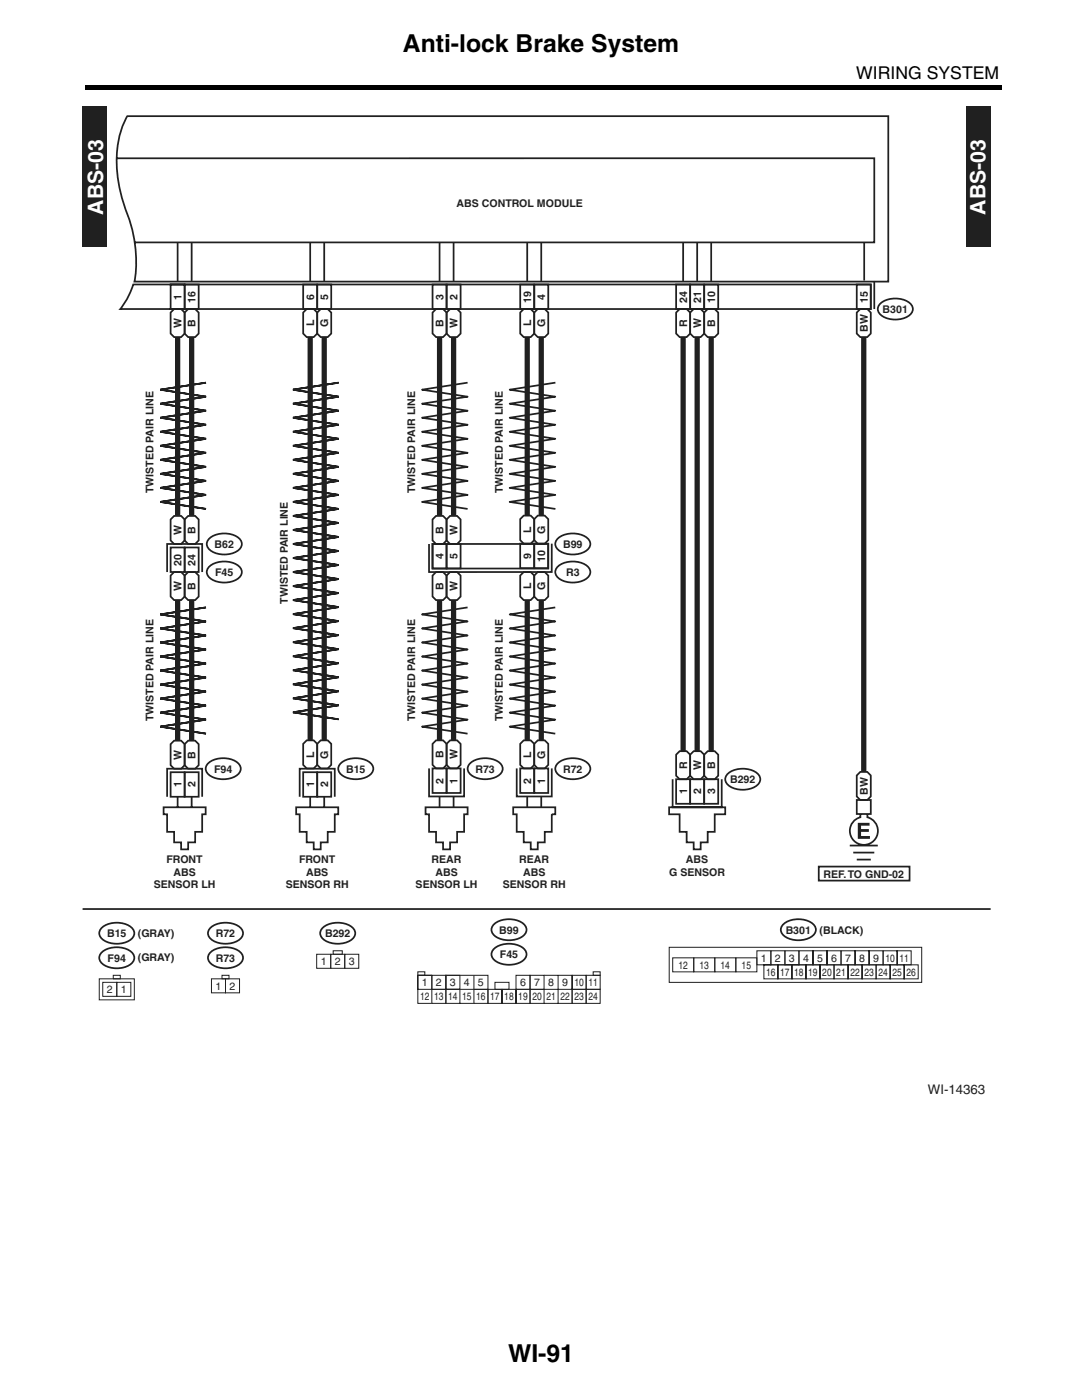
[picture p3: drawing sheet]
<svg xmlns="http://www.w3.org/2000/svg" width="216mm" height="279mm" viewBox="0 0 216 279" stroke-linecap="round" stroke-linejoin="round" font-family="sans-serif">
<path d="M17 17h183v.8h-183z" fill="#000"/>
<path d="M16.5 181.5h181.2" fill="none" stroke="#231f20" stroke-width=".35"/>
<g fill="#231f20">
<path d="M16.5 21.3h4.9v28h-4.9z"/>
<path d="M192.8 21.3h4.9v28h-4.9z"/>
</g>
<path d="M93.3 76.4l-9.1 1.4 9.1 1.4-9.1 1.4 9.1 1.4-9.1 1.4 9.1 1.4-9.1 1.4 9.1 1.4-9.1 1.4 9.1 1.4-9.1 1.4 9.1 1.4-9.1 1.4 9.1 1.4-9.1 1.4 9.1 1.4-9.1 1.4 9.1 1.4M110.8 76.4l-9.1 1.4 9.1 1.4-9.1 1.4 9.1 1.4-9.1 1.4 9.1 1.4-9.1 1.4 9.1 1.4-9.1 1.4 9.1 1.4-9.1 1.4 9.1 1.4-9.1 1.4 9.1 1.4-9.1 1.4 9.1 1.4-9.1 1.4 9.1 1.4M93.3 121.3l-9.1 1.4 9.1 1.4-9.1 1.4 9.1 1.4-9.1 1.4 9.1 1.4-9.1 1.4 9.1 1.4-9.1 1.4 9.1 1.4-9.1 1.4 9.1 1.4-9.1 1.4 9.1 1.4-9.1 1.4 9.1 1.4-9.1 1.4 9.1 1.4M110.8 121.3l-9.1 1.4 9.1 1.4-9.1 1.4 9.1 1.4-9.1 1.4 9.1 1.4-9.1 1.4 9.1 1.4-9.1 1.4 9.1 1.4-9.1 1.4 9.1 1.4-9.1 1.4 9.1 1.4-9.1 1.4 9.1 1.4-9.1 1.4 9.1 1.4" fill="none" stroke="#fff" stroke-width="1.1" stroke-linecap="butt"/>
<g fill="none" stroke="#231f20" stroke-width=".35">
<path d="M23.3 31.6h151.2v16.8h-147.7M25.4 23.2h151.9v33h-150.5a25.7 25.7 0 0 0-1.3-13.3 26 26 0 0 1-1.5-16.4l.7-1.8zM26.6 56.8h147.2v4.9h-149.8a14.6 14.6 0 0 0 2.6-4.9zM34.1 56.8h2.8v4.9h-2.8zM35.5 48.4v7.7M36.9 56.8h2.8v4.9h-2.8zM38.3 48.4v7.7M60.5 56.8h2.8v4.9h-2.8zM61.9 48.4v7.7M63.3 56.8h2.8v4.9h-2.8zM64.7 48.4v7.7M86.3 56.8h2.8v4.9h-2.8z"/>
<path d="M87.7 48.4v7.7M89.1 56.8h2.8v4.9h-2.8zM90.5 48.4v7.7M103.8 56.8h2.8v4.9h-2.8zM105.2 48.4v7.7M106.6 56.8h2.8v4.9h-2.8zM108 48.4v7.7M135 56.8h2.8v4.9h-2.8zM136.4 48.4v7.7M137.8 56.8h2.8v4.9h-2.8zM139.2 48.4v7.7M140.6 56.8h2.8v4.9h-2.8z"/>
<path d="M142 48.4v7.7M171 56.8h2.8v4.9h-2.8zM172.5 48.3v7.7M174.5 56.1v5.6M34.1 62.4l.7-.7h1.4l.7 .7v4.2l-.7 .7h-1.4l-.7-.7zM36.9 62.4l.7-.7h1.4l.7 .7v4.2l-.7 .7h-1.4l-.7-.7zM61.2 61.7h1.4l.7 .7v4.2l-.7 .7h-1.4l-.7-.7v-4.2zM64 61.7h1.4l.7 .7v4.2l-.7 .7h-1.4l-.7-.7v-4.2zM86.3 62.4l.7-.7h1.4l.7 .7v4.2l-.7 .7h-1.4l-.7-.7zM89.8 61.7h1.4l.7 .7v4.2l-.7 .7h-1.4l-.7-.7v-4.2zM93.3 76.4l-9.1 1.4 9.1 1.4-9.1 1.4 9.1 1.4-9.1 1.4 9.1 1.4-9.1 1.4 9.1 1.4-9.1 1.4 9.1 1.4-9.1 1.4 9.1 1.4-9.1 1.4 9.1 1.4-9.1 1.4 9.1 1.4-9.1 1.4 9.1 1.4M104.5 61.7h1.4l.7 .7v4.2l-.7 .7h-1.4l-.7-.7v-4.2z"/>
<path d="M107.3 61.7h1.4l.7 .7v4.2l-.7 .7h-1.4l-.7-.7v-4.2zM110.8 76.4l-9.1 1.4 9.1 1.4-9.1 1.4 9.1 1.4-9.1 1.4 9.1 1.4-9.1 1.4 9.1 1.4-9.1 1.4 9.1 1.4-9.1 1.4 9.1 1.4-9.1 1.4 9.1 1.4-9.1 1.4 9.1 1.4-9.1 1.4 9.1 1.4M135.7 61.7h1.4l.7 .7v4.2l-.7 .7h-1.4l-.7-.7v-4.2zM138.5 61.7h1.4l.7 .7v4.2l-.7 .7h-1.4l-.7-.7v-4.2zM141.3 61.7h1.4l.7 .7v4.2l-.7 .7h-1.4l-.7-.7v-4.2zM171.7 61.7h1.4l.7 .7v4.2l-.7 .7h-1.4l-.7-.7v-4.2zM175.6 60.8a4.8 4.8 0 0 1 6.3 0 1.63 1.63 0 0 1-1 2.5 4.9 4.9 0 0 1-5.3-.7 1.38 1.38 0 0 1 0-1.8zM33.4 114.2v-5.6h7v5.6M34.1 109.3h2.8v4.9h-2.8zM34.8 103h1.4l.7 .7v4.2l-.7 .7h-1.4l-.7-.7v-4.2zM34.8 114.2h1.4l.7 .7v4.2l-.7 .7h-1.4l-.7-.7v-4.2zM36.9 109.3h2.8v4.9h-2.8z"/>
<path d="M37.6 103h1.4l.7 .7v4.2l-.7 .7h-1.4l-.7-.7v-4.2zM37.6 114.2h1.4l.7 .7v4.2l-.7 .7h-1.4l-.7-.7v-4.2zM41.6 107.7a4.8 4.8 0 0 1 6.3 0 1.63 1.63 0 0 1-.9 2.5 4.9 4.9 0 0 1-5.4-.7 1.38 1.38 0 0 1 0-1.8zM41.6 113.3a4.8 4.8 0 0 1 6.3 0 1.63 1.63 0 0 1-.9 2.5 4.9 4.9 0 0 1-5.4-.7 1.38 1.38 0 0 1 0-1.8zM86.3 108.6h2.8v4.9h-2.8zM86.3 103.7l.7-.7h1.4l.7 .7v4.2l-.7 .7h-1.4l-.7-.7zM86.3 114.9l.7-.7h1.4l.7 .7v4.2l-.7 .7h-1.4l-.7-.7zM86.3 108.6h23.1v4.9h-23.1zM89.1 108.6h2.8v4.9h-2.8zM89.1 114.9l.7-.7h1.4l.7 .7v4.2l-.7 .7h-1.4l-.7-.7zM89.8 103h1.4l.7 .7v4.2l-.7 .7h-1.4l-.7-.7v-4.2zM103.8 108.5h2.8v4.9h-2.8z"/>
<path d="M103.8 114.9l.7-.7h1.4l.7 .7v4.2l-.7 .7h-1.4l-.7-.7zM104.5 102.9h1.4l.7 .7v4.2l-.7 .7h-1.4l-.7-.7v-4.2zM106.6 108.5h2.8v4.9h-2.8zM106.6 114.9l.7-.7h1.4l.7 .7v4.2l-.7 .7h-1.4l-.7-.7zM107.3 102.9h1.4l.7 .7v4.2l-.7 .7h-1.4l-.7-.7v-4.2zM110.1 108.5v5.7h-24.5v-5.6M111.2 107.7a4.8 4.8 0 0 1 6.3 0 1.63 1.63 0 0 1-1 2.5 4.9 4.9 0 0 1-5.3-.7 1.38 1.38 0 0 1 0-1.8zM111.2 113.3a4.8 4.8 0 0 1 6.3 0 1.63 1.63 0 0 1-1 2.5 4.9 4.9 0 0 1-5.3-.7 1.38 1.38 0 0 1 0-1.8zM93.3 121.3l-9.1 1.4 9.1 1.4-9.1 1.4 9.1 1.4-9.1 1.4 9.1 1.4-9.1 1.4 9.1 1.4-9.1 1.4 9.1 1.4-9.1 1.4 9.1 1.4-9.1 1.4 9.1 1.4-9.1 1.4 9.1 1.4-9.1 1.4 9.1 1.4M110.8 121.3l-9.1 1.4 9.1 1.4-9.1 1.4 9.1 1.4-9.1 1.4 9.1 1.4-9.1 1.4 9.1 1.4-9.1 1.4 9.1 1.4-9.1 1.4 9.1 1.4-9.1 1.4 9.1 1.4-9.1 1.4 9.1 1.4-9.1 1.4 9.1 1.4M33.4 159.1v-5.6h7v5.6M34.1 154.2h2.8v4.9h-2.8z"/>
<path d="M34.8 147.8l1.4 .1 .7 .7v4.2l-.7 .7h-1.4l-.7-.7v-4.2zM35.5 159.1v2.1M36.9 154.2h2.8v4.9h-2.8zM37.6 147.8l1.4 .1 .7 .7v4.2l-.7 .7h-1.4l-.7-.7v-4.2zM38.3 159.1v2.1M41.4 152.5a4.8 4.8 0 0 1 6.3 0 1.63 1.63 0 0 1-1 2.6 4.9 4.9 0 0 1-5.3-.7 1.38 1.38 0 0 1 0-1.9zM59.8 159.1v-5.6h7v5.6M60.5 154.2h2.8v4.9h-2.8zM61.2 147.8h1.4l.7 .7v4.2l-.7 .7h-1.4l-.7-.7v-4.2zM61.9 159.1v2.1M63.3 154.2h2.8v4.9h-2.8zM64 147.8h1.4l.7 .7v4.2l-.7 .7h-1.4l-.7-.7v-4.2z"/>
<path d="M64.7 159.1v2.1M67.9 152.5a4.8 4.8 0 0 1 6.3 0 1.63 1.63 0 0 1-1 2.6 4.9 4.9 0 0 1-5.3-.7 1.38 1.38 0 0 1 0-1.9zM85.6 153.4v5.6h7v-5.6M86.3 153.4h2.8v4.9h-2.8zM86.3 148.5l.7-.7h1.4l.7 .7v4.2l-.7 .7h-1.4l-.7-.7zM87.7 159.1v2.1M89.1 153.4h2.8v4.9h-2.8zM89.8 147.8h1.4l.7 .7v4.2l-.7 .7h-1.4l-.7-.7v-4.2zM90.5 159.1v2.1M93.7 152.5a4.8 4.8 0 0 1 6.3 0 1.63 1.63 0 0 1-1 2.6 4.9 4.9 0 0 1-5.3-.7 1.38 1.38 0 0 1 0-1.9zM103.1 153.4v5.6h7v-5.6M103.8 153.4h2.8v4.9h-2.8z"/>
<path d="M104.5 147.8h1.4l.7 .7v4.2l-.7 .7h-1.4l-.7-.7v-4.2zM105.2 159.1v2.1M106.6 153.4h2.8v4.9h-2.8zM107.3 147.8h1.4l.7 .7v4.2l-.7 .7h-1.4l-.7-.7v-4.2zM108 159.1v2.1M111.2 152.5a4.8 4.8 0 0 1 6.3 0 1.63 1.63 0 0 1-1 2.6 4.9 4.9 0 0 1-5.3-.7 1.38 1.38 0 0 1 0-1.9zM134.3 155.6v5.6h9.8v-5.6M135 155.6h2.8v4.9h-2.8zM135.7 150h1.4l.7 .7v4.2l-.7 .7h-1.4l-.7-.7v-4.2zM137.8 155.6h2.8v4.9h-2.8zM138.5 150h1.4l.7 .7v4.2l-.7 .7h-1.4l-.7-.7v-4.2zM140.6 155.6h2.8v4.9h-2.8z"/>
<path d="M141.3 150h1.4l.7 .7v4.2l-.7 .7h-1.4l-.7-.7v-4.2zM145.1 154.6a4.8 4.8 0 0 1 6.3 0 1.63 1.63 0 0 1-.9 2.6 4.9 4.9 0 0 1-5.4-.7 1.38 1.38 0 0 1 0-1.9zM171.7 154.1h1.4l.7 .7v4.2l-.7 .7h-1.4l-.7-.7v-4.2zM32.7 161.2h8.4v1.4h-.7v3.5h-1.4v2.1h-1.4v1.4h-1.4v-1.4h-1.4v-2.1h-1.4v-3.5h-.7zM59.1 161.2h8.4v1.4h-.7v3.5h-1.4v2.1h-1.4v1.4h-1.4v-1.4h-1.4v-2.1h-1.4v-3.5h-.7zM84.9 161.2h8.4v1.4h-.7v3.5h-1.4v2.1h-1.4v1.4h-1.4v-1.4h-1.4v-2.1h-1.4v-3.5h-.7zM102.4 161.2h8.4v1.4h-.7v3.5h-1.4v2.1h-1.4v1.4h-1.4v-1.4h-1.4v-2.1h-1.4v-3.5h-.7zM133.6 161.2h11.2v1.4h-2.1v3.5h-1.4v2.1h-1.4v1.4h-1.4v-1.4h-1.4v-2.1h-1.4v-3.5h-2.1zM163.4 173h18.2v2.8h-18.2zM20.2 190.3a4.8 4.8 0 0 1 6.3 0 1.63 1.63 0 0 1-1 2.5 4.9 4.9 0 0 1-5.3-.7 1.38 1.38 0 0 1 0-1.8zM20.2 185.4a4.8 4.8 0 0 1 6.3 0 1.63 1.63 0 0 1-1 2.5 4.9 4.9 0 0 1-5.3-.7 1.38 1.38 0 0 1 0-1.8zM41.9 190.3a4.8 4.8 0 0 1 6.3 0 1.63 1.63 0 0 1-1 2.5 4.9 4.9 0 0 1-5.3-.7 1.38 1.38 0 0 1 0-1.8z"/>
<path d="M41.9 185.4a4.8 4.8 0 0 1 6.3 0 1.63 1.63 0 0 1-1 2.5 4.9 4.9 0 0 1-5.3-.7 1.38 1.38 0 0 1 0-1.8zM64.3 185.4a4.8 4.8 0 0 1 6.3 0 1.63 1.63 0 0 1-1 2.5 4.9 4.9 0 0 1-5.3-.7 1.38 1.38 0 0 1 0-1.8zM98.5 189.6a4.8 4.8 0 0 1 6.2 0 1.63 1.63 0 0 1-.9 2.5 4.9 4.9 0 0 1-5.3-.7 1.38 1.38 0 0 1 0-1.8zM98.5 184.7a4.8 4.8 0 0 1 6.2 0 1.63 1.63 0 0 1-.9 2.5 4.9 4.9 0 0 1-5.3-.7 1.38 1.38 0 0 1 0-1.8zM156.2 184.7a4.8 4.8 0 0 1 6.3 0 1.63 1.63 0 0 1-1 2.5 4.9 4.9 0 0 1-5.3-.7 1.38 1.38 0 0 1 0-1.8z"/>
</g>
<path d="M61.9 68v29.6M64.7 68v29.6M87.7 68.8v6.3M90.5 68.8v6.3M105.2 68.7v6.3M108 68.7v6.3M136.4 69v81.2M139.2 68.8v81.3M142 68.7v81.3M172.4 118.4v26.6" fill="none" stroke="#fff" stroke-width="1.8" stroke-linecap="butt"/>
<g fill="none" stroke="#231f20" stroke-width=".2">
<path d="M19.8 195.4h7v4.2h-7zM20.5 196.1h2.8v2.8h-2.8zM22.6 194.7h1.4v.7h-1.4zM23.3 196.1h2.8v2.8h-2.8zM42.2 195.4h2.8v2.8h-2.8zM44.3 194.7h1.4v.7h-1.4zM45 195.4h2.8v2.8h-2.8zM83.4 194.7h2.8v2.8h-2.8zM83.4 194h1.4v.7h-1.4zM86.2 194.7h2.8v2.8h-2.8zM86.2 197.5h2.8v2.8h-2.8zM86.2 194.7h-2.8v5.6h2.8"/>
<path d="M89 194.7h8.4v2.8h-8.4zM94.6 197.5h2.8v2.8h-2.8zM94.6 194.7v2.8M97.4 197.5h2.8v2.8h-2.8zM98.8 196.1h2.8v1.4h-2.8zM100.2 197.5h2.8v2.8h-2.8zM103 197.5h2.8v2.8h-2.8zM103 194.7h2.8v2.8h-2.8zM105.8 194.7h2.8v2.8h-2.8zM105.8 197.5h2.8v2.8h-2.8zM108.6 194.7h5.6v5.6h-5.6M108.6 197.5h5.6"/>
<path d="M111.4 194.7v5.6M114.2 194.7h2.8v2.8h-2.8zM114.2 197.5h2.8v2.8h-2.8zM117 194.7h2.8v2.8h-2.8zM117 197.5h2.8v2.8h-2.8zM118.4 194h1.4v.7h-1.4zM91.8 200.3v-5.6h-2.8v2.8h2.8h-2.8v2.8h5.6"/>
</g>
<path d="M35.5 67.3v35.6M38.3 67.3v35.6M61.9 67.2v80.6M64.7 67.2v80.6M136.4 67.3v82.7M142 67.3v82.7M172.4 67.3v86.8M35.5 119.7v28.1M38.3 119.7v28.1" fill="none" stroke="#231f20" stroke-width="1.1" stroke-linecap="butt"/>
<path d="M171.2 164.3h2.4v.5h-1.7v.7h1.5v.6h-1.5v.8h1.7v.5h-2.4z" fill="#231f20"/>
<path d="M41.1 76.4l-9.1 1.4 9.1 1.4-9.1 1.4 9.1 1.4-9.1 1.4 9.1 1.4-9.1 1.4 9.1 1.4-9.1 1.4 9.1 1.4-9.1 1.4 9.1 1.4-9.1 1.4 9.1 1.4-9.1 1.4 9.1 1.4-9.1 1.4 9.1 1.4M67.6 76.4l-9.1 1.4 9.1 1.4-9.1 1.4 9.1 1.4-9.1 1.4 9.1 1.4-9.1 1.4 9.1 1.4-9.1 1.4 9.1 1.4-9.1 1.4 9.1 1.4-9.1 1.4 9.1 1.4-9.1 1.4 9.1 1.4-9.1 1.4 9.1 1.4-9.1 1.4 9.1 1.4-9.1 1.4 9.1 1.4-9.1 1.4 9.1 1.4-9.1 1.4 9.1 1.4-9.1 1.4 9.1 1.4-9.1 1.4 9.1 1.4-9.1 1.4 9.1 1.4-9.1 1.4 9.1 1.4-9.1 1.4 9.1 1.4-9.1 1.4 9.1 1.4-9.1 1.4 9.1 1.4-9.1 1.4 9.1 1.4-9.1 1.4 9.1 1.4-9.1 1.4 9.1 1.4-9.1 1.4 9.1 1.4M41.1 121.3l-9.1 1.4 9.1 1.4-9.1 1.4 9.1 1.4-9.1 1.4 9.1 1.4-9.1 1.4 9.1 1.4-9.1 1.4 9.1 1.4-9.1 1.4 9.1 1.4-9.1 1.4 9.1 1.4-9.1 1.4 9.1 1.4-9.1 1.4 9.1 1.4M171 159.7h2.8v2.8h-2.8zM169.6 168.8h5.6M170.3 170.2h4.2M171 171.6h2.8M171.7 162.5v.6a2.8 2.8 0 0 0-1.6 4.4 2.8 2.8 0 0 0 4.6 0 2.8 2.8 0 0 0-1.6-4.4v-.6" fill="none" stroke="#231f20" stroke-width=".35"/>
<path d="M87.7 67.3v35.6M90.5 67.3v35.6M105.2 67.3v35.6M108 67.3v35.6M139.2 67.3v82.7M87.7 119.8v28M90.5 119.8v28M105.2 119.8v28M108 119.8v28" fill="none" stroke="#231f20" stroke-width="1.1" stroke-linecap="butt"/>
<g fill="none" stroke="#231f20" stroke-width=".2">
<path d="M63.2 190.5h2.8v2.8h-2.8zM66 190.5h2.8v2.8h-2.8zM66.5 189.8h1.8v.7h-1.8zM68.8 190.5h2.8v2.8h-2.8zM133.6 189.1h50.4v7h-50.4zM134.3 191.2h4.2v2.8h-4.2zM138.5 191.2h4.2v2.8h-4.2zM142.7 191.2h4.2v2.8h-4.2zM146.9 191.2h4.2v2.8h-4.2zM151.1 189.8h2.8v2.8h-2.8zM152.5 192.6h2.8v2.8h-2.8zM153.9 189.8h2.8v2.8h-2.8z"/>
<path d="M155.3 192.6h2.8v2.8h-2.8zM156.7 189.8h2.8v2.8h-2.8zM158.1 192.6h2.8v2.8h-2.8zM159.5 189.8h2.8v2.8h-2.8zM160.9 192.6h2.8v2.8h-2.8zM162.3 189.8h2.8v2.8h-2.8zM163.7 192.6h2.8v2.8h-2.8zM165.1 189.8h2.8v2.8h-2.8zM166.5 192.6h2.8v2.8h-2.8zM167.9 189.8h2.8v2.8h-2.8zM169.3 192.6h2.8v2.8h-2.8zM170.7 189.8h2.8v2.8h-2.8z"/>
<path d="M172.1 192.6h2.8v2.8h-2.8zM173.5 189.8h2.8v2.8h-2.8zM174.9 192.6h2.8v2.8h-2.8zM176.3 189.8h2.8v2.8h-2.8zM177.7 192.6h2.8v2.8h-2.8zM179.1 189.8h2.8v2.8h-2.8zM180.5 192.6h2.8v2.8h-2.8z"/>
</g>
<g font-size="4.9">
<text x="80.4" y="10.3">Anti-lock Brake System</text>
<text x="101.4" y="271.9">WI-91</text>
</g>
<g font-size="4.2" fill="#fff">
<text x="20.6" y="42.8" transform="rotate(-90 20.6 42.8)">ABS-03</text>
<text x="196.7" y="42.8" transform="rotate(-90 196.7 42.8)">ABS-03</text>
</g>
<text font-size="3.5" x="170.9" y="15.7">WIRING SYSTEM</text>
<text font-size="2.6" fill="#231f20" x="185.2" y="218.3">WI-14363</text>
<g font-size="2.1" fill="#231f20">
<text x="91.1" y="41.3">ABS CONTROL MODULE</text>
<text x="36.2" y="59.8" transform="rotate(-90 36.2 59.8)">1</text>
<text x="62.7" y="59.8" transform="rotate(-90 62.7 59.8)">6</text>
<text x="65.5" y="59.8" transform="rotate(-90 65.5 59.8)">5</text>
<text x="88.5" y="59.8" transform="rotate(-90 88.5 59.8)">3</text>
<text x="91.3" y="59.8" transform="rotate(-90 91.3 59.8)">2</text>
<text x="108.8" y="59.8" transform="rotate(-90 108.8 59.8)">4</text>
<text x="36.2" y="65.5" transform="rotate(-90 36.2 65.5)">W</text>
<text x="39" y="65.3" transform="rotate(-90 39 65.3)">B</text>
<text x="39" y="60.4" transform="rotate(-90 39 60.4)">16</text>
<text x="62.7" y="65.1" transform="rotate(-90 62.7 65.1)">L</text>
<text x="65.5" y="65.3" transform="rotate(-90 65.5 65.3)">G</text>
<text x="88.5" y="65.3" transform="rotate(-90 88.5 65.3)">B</text>
<text x="91.3" y="65.5" transform="rotate(-90 91.3 65.5)">W</text>
<text x="106" y="65.1" transform="rotate(-90 106 65.1)">L</text>
<text x="106" y="60.4" transform="rotate(-90 106 60.4)">19</text>
<text x="108.8" y="65.3" transform="rotate(-90 108.8 65.3)">G</text>
<text x="137.1" y="65.3" transform="rotate(-90 137.1 65.3)">R</text>
<text x="137.1" y="60.4" transform="rotate(-90 137.1 60.4)">24</text>
<text x="139.9" y="65.5" transform="rotate(-90 139.9 65.5)">W</text>
<text x="139.9" y="60.4" transform="rotate(-90 139.9 60.4)">21</text>
<text x="142.7" y="65.3" transform="rotate(-90 142.7 65.3)">B</text>
<text x="142.8" y="60.4" transform="rotate(-90 142.8 60.4)">10</text>
<text x="173.2" y="60.4" transform="rotate(-90 173.2 60.4)">15</text>
<text x="176.2" y="62.5">B301</text>
<text x="173.2" y="66.3" transform="rotate(-90 173.2 66.3)">BW</text>
<text x="30.6" y="98.5" transform="rotate(-90 30.6 98.5)">TWISTED PAIR LINE</text>
<text x="82.8" y="98.5" transform="rotate(-90 82.8 98.5)">TWISTED PAIR LINE</text>
<text x="100.3" y="98.5" transform="rotate(-90 100.3 98.5)">TWISTED PAIR LINE</text>
<text x="36.2" y="106.8" transform="rotate(-90 36.2 106.8)">W</text>
<text x="39" y="106.6" transform="rotate(-90 39 106.6)">B</text>
<text x="88.5" y="106.6" transform="rotate(-90 88.5 106.6)">B</text>
<text x="91.3" y="106.8" transform="rotate(-90 91.3 106.8)">W</text>
<text x="106" y="106.4" transform="rotate(-90 106 106.4)">L</text>
<text x="108.8" y="106.5" transform="rotate(-90 108.8 106.5)">G</text>
<text x="36.2" y="112.9" transform="rotate(-90 36.2 112.9)">20</text>
<text x="39" y="112.9" transform="rotate(-90 39 112.9)">24</text>
<text x="42.8" y="109.4">B62</text>
<text x="88.5" y="111.6" transform="rotate(-90 88.5 111.6)">4</text>
<text x="91.3" y="111.6" transform="rotate(-90 91.3 111.6)">5</text>
<text x="106" y="111.6" transform="rotate(-90 106 111.6)">9</text>
<text x="108.8" y="112.2" transform="rotate(-90 108.8 112.2)">10</text>
<text x="112.4" y="109.4">B99</text>
<text x="36.2" y="118" transform="rotate(-90 36.2 118)">W</text>
<text x="39" y="117.8" transform="rotate(-90 39 117.8)">B</text>
<text x="42.9" y="115">F45</text>
<text x="88.5" y="117.8" transform="rotate(-90 88.5 117.8)">B</text>
<text x="91.3" y="118" transform="rotate(-90 91.3 118)">W</text>
<text x="106" y="117.6" transform="rotate(-90 106 117.6)">L</text>
<text x="108.8" y="117.8" transform="rotate(-90 108.8 117.8)">G</text>
<text x="113" y="115">R3</text>
<text x="57.4" y="120.5" transform="rotate(-90 57.4 120.5)">TWISTED PAIR LINE</text>
<text x="30.6" y="144" transform="rotate(-90 30.6 144)">TWISTED PAIR LINE</text>
<text x="82.8" y="144" transform="rotate(-90 82.8 144)">TWISTED PAIR LINE</text>
<text x="100.3" y="144" transform="rotate(-90 100.3 144)">TWISTED PAIR LINE</text>
<text x="36.2" y="151.6" transform="rotate(-90 36.2 151.6)">W</text>
<text x="39" y="151.4" transform="rotate(-90 39 151.4)">B</text>
<text x="42.7" y="154.2">F94</text>
<text x="62.7" y="151.2" transform="rotate(-90 62.7 151.2)">L</text>
<text x="65.5" y="151.4" transform="rotate(-90 65.5 151.4)">G</text>
<text x="69.1" y="154.2">B15</text>
<text x="88.5" y="151.4" transform="rotate(-90 88.5 151.4)">B</text>
<text x="91.3" y="151.6" transform="rotate(-90 91.3 151.6)">W</text>
<text x="94.9" y="154.2">R73</text>
<text x="106" y="151.2" transform="rotate(-90 106 151.2)">L</text>
<text x="108.8" y="151.4" transform="rotate(-90 108.8 151.4)">G</text>
<text x="112.4" y="154.2">R72</text>
<text x="137.1" y="153.5" transform="rotate(-90 137.1 153.5)">R</text>
<text x="139.9" y="153.7" transform="rotate(-90 139.9 153.7)">W</text>
<text x="142.7" y="153.5" transform="rotate(-90 142.7 153.5)">B</text>
<text x="36.2" y="157.2" transform="rotate(-90 36.2 157.2)">1</text>
<text x="39" y="157.2" transform="rotate(-90 39 157.2)">2</text>
<text x="62.7" y="157.2" transform="rotate(-90 62.7 157.2)">1</text>
<text x="65.5" y="157.2" transform="rotate(-90 65.5 157.2)">2</text>
<text x="88.5" y="156.4" transform="rotate(-90 88.5 156.4)">2</text>
<text x="91.3" y="156.4" transform="rotate(-90 91.3 156.4)">1</text>
<text x="106" y="156.4" transform="rotate(-90 106 156.4)">2</text>
<text x="108.8" y="156.4" transform="rotate(-90 108.8 156.4)">1</text>
<text x="137.1" y="158.6" transform="rotate(-90 137.1 158.6)">1</text>
<text x="139.9" y="158.6" transform="rotate(-90 139.9 158.6)">2</text>
<text x="142.7" y="158.6" transform="rotate(-90 142.7 158.6)">3</text>
<text x="145.7" y="156.3">B292</text>
<text x="173.2" y="158.7" transform="rotate(-90 173.2 158.7)">BW</text>
<text x="33.2" y="172.3">FRONT</text>
<text x="59.7" y="172.4">FRONT</text>
<text x="86.1" y="172.4">REAR</text>
<text x="103.6" y="172.4">REAR</text>
<text x="136.9" y="172.4">ABS</text>
<text x="30.7" y="177.3">SENSOR LH</text>
<text x="34.6" y="174.8">ABS</text>
<text x="57" y="177.3">SENSOR RH</text>
<text x="61.1" y="174.8">ABS</text>
<text x="83" y="177.3">SENSOR LH</text>
<text x="86.9" y="174.8">ABS</text>
<text x="100.3" y="177.3">SENSOR RH</text>
<text x="104.4" y="174.8">ABS</text>
<text x="133.6" y="174.8">G SENSOR</text>
<text x="164.3" y="175.2">REF. TO GND-02</text>
<text x="21.4" y="187.1">B15</text>
<text x="21.5" y="192">F94</text>
<text x="27.5" y="191.9">(GRAY)</text>
<text x="27.5" y="187">(GRAY)</text>
<text x="43.1" y="187.1">R72</text>
<text x="64.9" y="187.1">B292</text>
<text x="99.7" y="186.4">B99</text>
<text x="99.8" y="191.3">F45</text>
<text x="151.9" y="191.9">1</text>
<text x="154.7" y="191.9">2</text>
<text x="156.8" y="186.4">B301</text>
<text x="157.5" y="191.9">3</text>
<text x="160.3" y="191.9">4</text>
<text x="163.1" y="191.9">5</text>
<text x="163.6" y="186.4">(BLACK)</text>
<text x="165.9" y="191.9">6</text>
<text x="168.7" y="191.9">7</text>
<text x="171.5" y="191.9">8</text>
<text x="174.3" y="191.9">9</text>
<text x="176.7" y="191.9">10 11</text>
<text x="43" y="197.6">1</text>
<text x="43.1" y="192">R73</text>
<text x="45.8" y="197.6">2</text>
<text x="64" y="192.7">1</text>
<text x="66.8" y="192.7">2</text>
<text x="69.6" y="192.7">3</text>
<text x="84.2" y="196.8">1</text>
<text x="87" y="196.8">2</text>
<text x="89.8" y="196.8">3</text>
<text x="92.6" y="196.8">4</text>
<text x="95.4" y="196.8">5</text>
<text x="103.8" y="196.8">6</text>
<text x="106.6" y="196.8">7</text>
<text x="109.4" y="196.8">8</text>
<text x="112.2" y="196.8">9</text>
<text x="114.7" y="196.9">10</text>
<text x="117.5" y="196.9">11</text>
<text x="135.4" y="193.3">12</text>
<text x="139.6" y="193.3">13</text>
<text x="143.8" y="193.3">14</text>
<text x="148" y="193.3">15</text>
<text x="152.9" y="194.7">16 17 18 19 20</text>
<text x="166.9" y="194.7">21 22 23</text>
<text x="175.3" y="194.7">24 25 26</text>
<text x="21.3" y="198.3">2</text>
<text x="24.1" y="198.3">1</text>
<text x="83.9" y="199.6">12</text>
<text x="86.7" y="199.6">13</text>
<text x="89.5" y="199.6">14</text>
<text x="92.3" y="199.6">15</text>
<text x="95.1" y="199.6">16</text>
<text x="97.9" y="199.6">17</text>
<text x="100.7" y="199.6">18</text>
<text x="103.5" y="199.6">19</text>
<text x="106.3" y="199.6">20</text>
<text x="109.1" y="199.6">21 22</text>
<text x="114.7" y="199.7">23</text>
<text x="117.5" y="199.7">24</text>
</g>
</svg>
